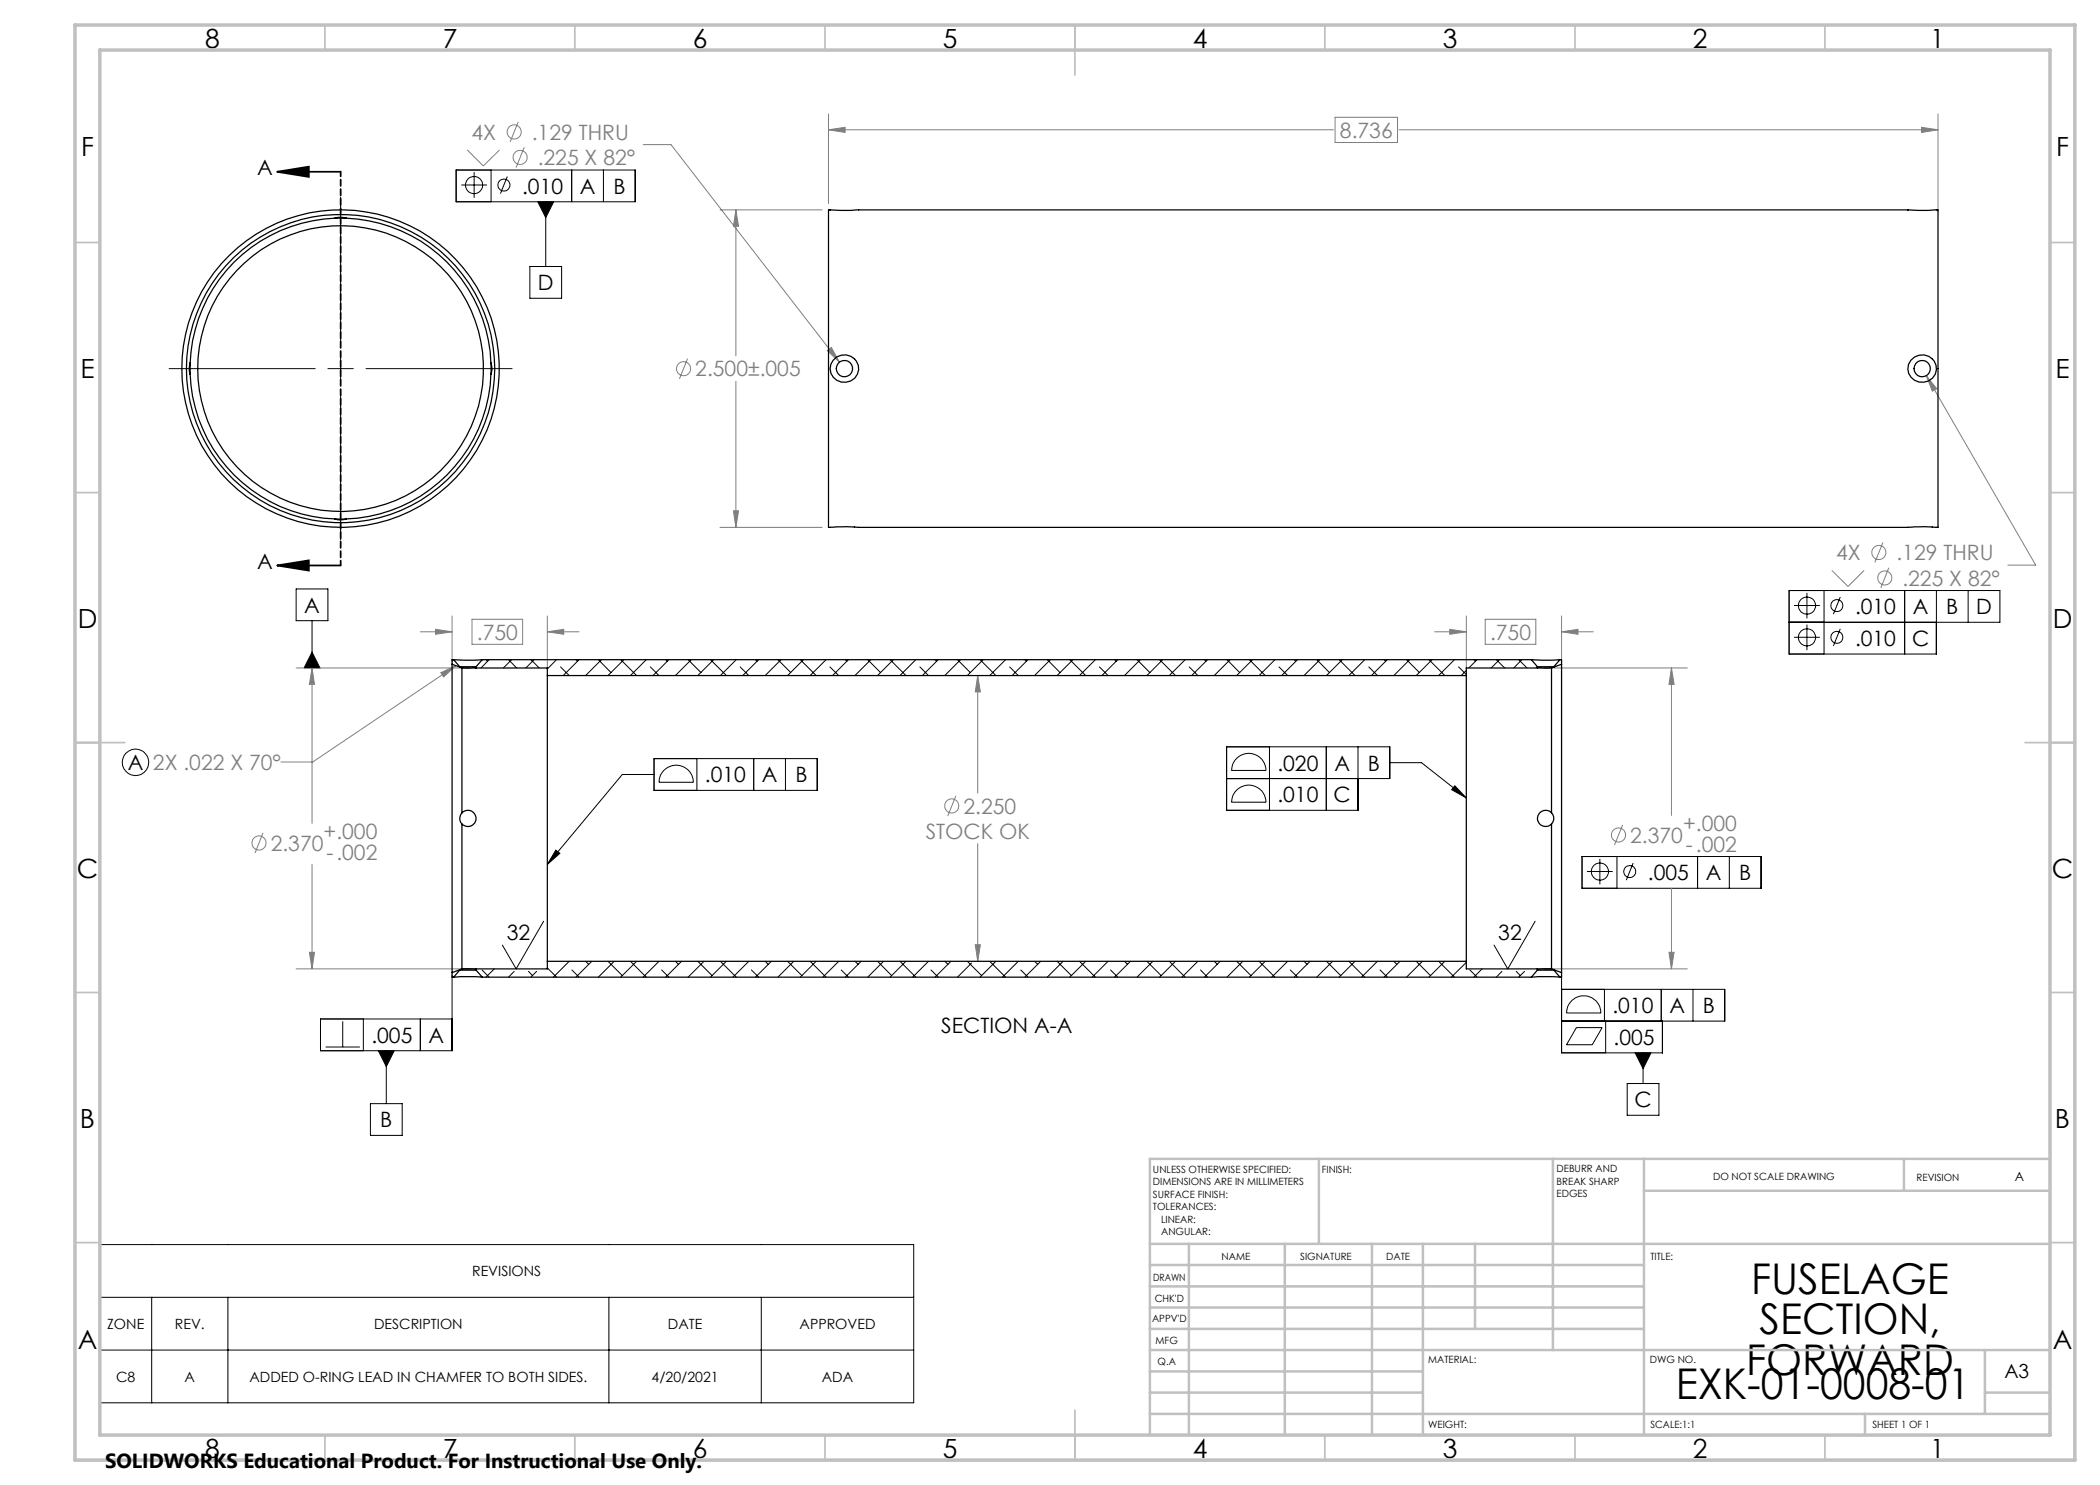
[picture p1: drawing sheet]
<svg xmlns="http://www.w3.org/2000/svg" width="420mm" height="297mm" viewBox="0 0 420 297" stroke-linecap="round" stroke-linejoin="round" font-family="sans-serif">
<g fill="none" stroke="#808080" stroke-width=".2">
<path d="M93.5 30l3.2 3.2 3.2-3.2M103.6 24.4l-1.6 4M104.8 29.5l-1.6 4M128.6 28.9h5.6l33.7 43.5M165.7 22.8v17.9M165.7 26h101M165.7 26l3.3-.5v1zM267 23.5h12.5v5h-12.5zM279.8 26h107.8M384.3 25.5l3.3 .5-3.3 .5zM387.6 22.8v19.6M144 42h20.4"/>
<path d="M147.2 42v29.2M147.2 42l.5 3.3h-1zM137.5 71.7l-1.6 4.1M147.2 76.3v29.2M165.5 70.1l.8-.6 1.6 2.9zM385.3 75.1l21.8 37.9h-5.5M385.3 75.1l2 2.6-.8 .5zM144 105.5h20.4M146.7 102.2h1l-.5 3.3zM366.4 114.1l3.2 3.2 3.2-3.2M376.6 108.5l-1.6 4M377.8 113.6l-1.6 4"/>
<path d="M59.2 133.6h34.7M62.4 133.6v31.1M62.4 133.6l.5 3.3h-1zM84.1 126.4h6.3M87.1 125.9l3.3 .5-3.3 .5zM88.2 134.5l3-1.4-2.5 2.3zM90.4 123.2v9.1M91.2 133.1l-28.7 19.3h-6.3M94.4 123.9h10.1v5h-10.1zM109.5 123.2v10.6M109.5 126.4h6.3M109.5 126.4l3.2-.5v1z"/>
<path d="M195.5 135.1v23.5M195.5 135.1l.6 3.3h-1zM286.9 126.4h6.4M289.9 125.9l3.4 .5-3.4 .5zM293.3 123.2v10.6M297 123.9h10.2v5h-10.2zM308.8 133.6h28.7M312.3 126.4l3.3-.5v1zM312.3 126.4h6.4M312.3 123.2v9.1M334.3 133.6v29.5M334.3 133.6l.5 3.3h-1z"/>
<path d="M191.2 159.2l-1.7 4M52.6 166.6l-1.6 4M62.4 172.9v20.9M195.5 168.7v23.6M324.5 165l-1.6 4M334.3 177.7v16.1M59.2 193.8h34.7M61.9 190.5h1l-.5 3.3zM195.1 188.9h1l-.6 3.4zM308.8 193.8h28.7M333.8 190.5h1l-.5 3.3z"/>
<circle cx="102.8" cy="26.4" r="1.41"/>
<circle cx="104" cy="31.5" r="1.41"/>
<circle cx="136.7" cy="73.7" r="1.4"/>
<circle cx="375.8" cy="110.5" r="1.41"/>
<circle cx="377" cy="115.6" r="1.4"/>
<circle cx="51.8" cy="168.6" r="1.4"/>
<circle cx="190.4" cy="161.2" r="1.41"/>
<circle cx="323.7" cy="167" r="1.41"/>
</g>
<g fill="none" stroke="#000" stroke-width=".2">
<path d="M68.1 39.4v29.2M91.2 34h35.8v6.4h-35.8zM92.3 37h5.1M94.8 34.4v5.2M98.2 34v6.4M101.5 35.3l-1.4 3.4M114.3 34v6.4M120.7 34v6.4M106 53.3h6.3v6.4h-6.3zM107.6 40.4h3.1l-1.6 3.1zM109.1 40.4v12.9M33.8 73.7h29.2"/>
<path d="M65.6 73.7h5.1M68.1 71.2v5.1M68.1 78.8v29.2M73.2 73.7h29.2M59.2 117.8h6.4v6.3h-6.4zM361.4 118.6v5.1M364.8 118.1v12.7M368.1 119.4l-1.4 3.4M380.9 118.1v12.7M387.3 118.1v12.7h-29.5v-12.7h42.2v6.4h-42.2M393.6 118.1v6.4M62.4 130.4l1.6 3.2h-3.2z"/>
<path d="M62.4 124.1v9.5M358.8 121.1h5.2M358.8 127.5h5.2M361.4 124.9v5.1M368.1 125.8l-1.4 3.4M130.8 151.7h32.6v6.4h-32.6zM130.8 154.9h-6.3l-15 18M132.8 154.1a3.5 3.5 0 0 1 3.7-.8 3.5 3.5 0 0 1 2.2 3.2h-6.9v-.3a3.2 3.2 0 0 1 1-2.1zM139.4 151.7v6.4M150.7 151.7v6.4M157.1 151.7v6.4M247.1 151.9a3.4 3.4 0 0 1 3.8-1 3.4 3.4 0 0 1 2.3 3.2h-6.9v-.3a3.1 3.1 0 0 1 .8-1.9z"/>
<path d="M247.1 158.3a3.4 3.4 0 0 1 3.8-1.1 3.4 3.4 0 0 1 2.3 3.2h-6.9v-.2a3.1 3.1 0 0 1 .8-1.9zM253.9 149.4v12.7M265.3 149.4v12.7M271.6 149.4v12.7h-26.3v-12.7h32.7v6.3h-32.7M278 152.5h6.3l9 7.1M291 157.2l2.3 2.4-3-1.7zM111.2 170l.8 .7-2.5 2.2zM316.4 171.3h35.8v6.4h-35.8zM317.4 174.3h5.1M320 171.8v5.1M323.4 171.3v6.4M326.6 172.6l-1.3 3.4"/>
<path d="M339.5 171.3v6.4M345.9 171.3v6.4M90.4 195v15.1h-26.3v-6.3h26.3M108.7 184.3l-5.5 9.5-2.7-4.8M307 184.3l-5.4 9.5-2.8-4.8M312.3 197.9h32.6v6.3h-32.6M312.3 195v15.6h20.2v-6.4M320.9 197.9v6.3M332.2 197.9v6.3M338.6 197.9v6.3M65.1 209.4h6.9M68.5 204.3v5.1"/>
<path d="M72.7 203.8v6.3M75.7 210.1h3.1l-1.5 3.2zM77.3 210.1v10.6M84.1 203.8v6.3M314.3 200.2a3.4 3.4 0 0 1 3.7-.8 3.4 3.4 0 0 1 2.2 3.2h-6.9v-.3a3 3 0 0 1 1-2.1zM315.3 205.5h5.1l-1.9 3.4h-5.2zM321.1 204.2v6.4M325.4 216.7h6.4v6.4h-6.4zM327 210.6h3.2l-1.6 3.1zM328.6 210.6v6.1M74.1 220.7h6.3v6.4h-6.3zM19.9 248.9h162.8v31.7h-162.8z"/>
<path d="M19.9 259.5h162.8M30.3 259.5v21.1M45.6 259.5v21.1M121.8 259.5v21.1M152.3 259.5v21.1M19.9 270h162.8"/>
<circle cx="94.8" cy="37" r="1.72"/>
<circle cx="100.8" cy="37" r="1.2"/>
<circle cx="361.4" cy="127.5" r="1.71"/>
<circle cx="361.4" cy="121.1" r="1.71"/>
<circle cx="367.4" cy="121.1" r="1.2"/>
<circle cx="367.4" cy="127.5" r="1.2"/>
<circle cx="27.1" cy="152.5" r="2.63"/>
<circle cx="320" cy="174.3" r="1.73"/>
<circle cx="325.9" cy="174.3" r="1.2"/>
</g>
<path d="M55.4 34.4h12.7M55.4 34.4l6.4-1.1v2.1zM55.4 113.1h12.7M55.4 113.1l6.4-1v2z" fill="none" stroke="#000" stroke-width=".35"/>
<path d="M68.1 34.3v78.8" fill="none" stroke="#000" stroke-width=".35" stroke-dasharray="1.3 .6" stroke-dashoffset=".3"/>
<g fill="none" stroke="#c0c0c0" stroke-width=".35">
<path d="M65 5v5M115 5v5M165 5v5M215 5v10M265 5v5M315 5v5M365 5v5M15 48.5h5M410 48.5h5M15 98.5h5M410 98.5h5M15 148.5h10"/>
<path d="M405 148.5h10M15 198.5h5M410 198.5h5M15 248.5h5M410 248.5h5M65 287v5M115 287v5M165 287v5M215 282v10M265 287v5M315 287v5M365 287v5"/>
</g>
<g fill="none" stroke="#c0c0c0" stroke-width=".5">
<path d="M263.8 231.8v17M310.6 231.8v38.2M328.8 231.8v55.2M328.8 238.2h81.2M380.8 231.8v6.4M410 231.8h-180v55.2M230 248.8h180M230 257.3h98.8M230 253h98.8M237.8 248.8v38.2M257 248.8v38.2M274.4 248.8v38.2"/>
<path d="M284.6 248.8v38.2M295 248.8v17M230 265.8h98.8M230 261.5h98.8M230 278.5h54.6M230 274.3h54.6M230 270h180M397 278.5h13M397 270v12.8M230 282.8h180M373 282.8v4.2"/>
</g>
<path d="M15 5h400v287h-400zM20 10h390v277h-390z" fill="none" stroke="#c0c0c0" stroke-width=".7"/>
<g fill="#000">
<path d="M55.4 34.4l6.4-1.1v2.1zM55.4 113.1l6.4-1v2z"/>
<path d="M107.6 40.4l1.5 3.1 1.6-3.1zM111.2 170l.8 .7-2.5 2.2zM291 157.2l2.3 2.4-3-1.7zM62.4 130.4l-1.6 3.2h3.2zM75.7 210.1l1.6 3.2 1.5-3.2zM327 210.6l1.6 3.1 1.6-3.1z"/>
</g>
<path d="M146.7 102.2h1l-.5 3.3zM147.2 42l.5 3.3h-1zM165.7 26l3.3-.5v1zM384.3 25.5l3.3 .5-3.3 .5zM165.5 70.1l2.4 2.3-1.6-2.9zM385.3 75.1l1.2 3.1 .8-.5zM62.4 133.6l.5 3.3h-1zM61.9 190.5h1l-.5 3.3zM334.3 133.6l.5 3.3h-1zM333.8 190.5h1l-.5 3.3zM195.5 135.1l.6 3.3h-1zM195.1 188.9h1l-.6 3.4zM109.5 126.4l3.2-.5v1zM87.1 125.9l3.3 .5-3.3 .5zM289.9 125.9l3.4 .5-3.4 .5zM312.3 126.4l3.3-.5v1zM88.2 134.5l3-1.4-2.5 2.3z" fill="#808080"/>
<g fill="none" stroke="#000" stroke-width=".25">
<path d="M67 43.6h2.3M69.3 43.6a30.2 30.2 0 0 1 29 29.3 3 3 0 0 1-.1 2M69.3 43.6l-.5-.1a30.4 30.4 0 0 0-30.9 29.5v1l.1 .9M165.7 42l2.5 .1 3.3-.1h210.2l4 .1 1.9-.1v63.5l-2.8-.2-3.2 .2h-209.9l-2.5-.2-3.5 .2zM38 74.9a30.1 30.1 0 0 0 29 28.9 3 3 0 0 0 2.3 0M38 72.6v2.3M98.2 74.9a30.1 30.1 0 0 1-28.9 28.9M98.2 72.6v2.3M166.6 72.1a2.82 2.82 0 0 1 3.9-.7 2.82 2.82 0 0 1 .8 3.9 2.82 2.82 0 0 1-3.9 .8 2.67 2.67 0 0 1-.8-4zM382.2 72.1a2.82 2.82 0 0 1 3.9-.7 2.82 2.82 0 0 1 .7 3.9 2.82 2.82 0 0 1-3.9 .8 2.67 2.67 0 0 1-.7-4zM67 103.8h2.3M90.4 132.9v61.6"/>
<path d="M90.4 132.9l1.5 .5M90.7 131.9l2.3 .1 3.4-.1M90.7 131.9h-.3v1M90.7 131.9l1.2 1.4M91.9 133.3h3.3M91.9 133.4l.5 .2M91.9 133.3v.1M92.4 133.6v29M92.4 133.6h2.8M95.2 133.6h14.3v1.5M95.2 133.3v.3M96.4 131.9h209.9"/>
<path d="M96.4 131.9l-1.2 1.4M109.5 135.1v57.2M109.5 135.1h183.8M293.3 135.1v57.2M306.3 131.9l2.2 .1 3.5-.1M306.3 131.9l1.2 1.4M307.5 133.3h3.3M307.5 133.6h2.8M307.5 133.6h-14.2v1.5M307.5 133.3v.3M310.3 133.6v29M310.8 133.4l-.5 .2"/>
<path d="M310.8 133.3v.1M312 131.9h.3v1M312 131.9l-1.2 1.4M312.3 132.9v61.6M312.3 132.9l-1.5 .5M92.4 164.8v28.9M92.4 162.6a1.64 1.64 0 0 1 2.3-.1 1.64 1.64 0 0 1 0 2.4 1.64 1.64 0 0 1-2.3-.1M92.4 162.6a1.69 1.69 0 0 0 0 2.2M310.3 162.6a1.64 1.64 0 0 0-2.3-.1 1.64 1.64 0 0 0 0 2.4 1.64 1.64 0 0 0 2.3-.1M310.3 164.8v28.9M310.3 162.6a1.61 1.61 0 0 1 0 2.2M90.4 194.5v.9h.3"/>
<path d="M90.7 195.4l1.3-.1 4.4 .1M91.9 194h3.3M91.9 194l-1.2 1.4M91.9 194h.1M91.9 194l-1.5 .5M92.4 193.7l2.8 .1M92.4 193.7l-.5 .3M95.2 194l1.2 1.4M95.2 193.8v.2M96.4 195.4h209.9M109.5 192.3v1.5h-14.3M109.5 192.3h183.8"/>
<path d="M293.3 192.3v1.5h14.2M306.3 195.4l1.3-.1 4.4 .1M307.5 194h3.3M307.5 194l-1.2 1.4M307.5 193.8v.2M310.3 193.7l-2.8 .1M310.3 193.7l.5 .3M310.8 194l1.2 1.4M310.8 194h.1M310.8 194l1.5 .5M312.3 194.5v.9h-.3"/>
<circle cx="68.1" cy="73.7" r="30.8"/>
<circle cx="68.1" cy="73.7" r="28.6"/>
<circle cx="68.1" cy="73.7" r="31.8"/>
<circle cx="168.9" cy="73.7" r="1.63"/>
<circle cx="384.4" cy="73.7" r="1.63"/>
</g>
<g fill="none" stroke="#000" stroke-width=".2">
<path d="M91.9 133.3v.1M97.2 131.9l.3 .4M97.8 131.9l-1.6 1.7M101.7 131.9l1.6 1.7M102.3 131.9l-1.6 1.7M106.2 131.9l1.6 1.7M106.8 131.9l-1.6 1.7M111.3 131.9l-1.8 1.9M112.1 133.4l1.7 1.7M115.2 131.9l.3 .4M115.8 131.9l-3.2 3.2M119.7 131.9l2.5 2.6"/>
<path d="M120.3 131.9l-3.2 3.2M124.1 131.9l3.2 3.2M124.8 131.9l-3.2 3.2M129.3 131.9l-3.2 3.2M130.1 133.4l1.7 1.7M133.1 131.9l.4 .4M133.8 131.9l-3.2 3.2M137.6 131.9l2.6 2.6M138.3 131.9l-3.2 3.2M142.1 131.9l3.2 3.2M142.7 131.9l-3.1 3.2M147.2 131.9l-3.1 3.2"/>
<path d="M148 133.4l1.8 1.7M151.1 131.9l.3 .4M151.7 131.9l-3.1 3.2M155.6 131.9l2.6 2.6M156.2 131.9l-3.2 3.2M160.1 131.9l3.1 3.2M160.7 131.9l-3.2 3.2M165.2 131.9l-3.2 3.2M166 133.4l1.7 1.7M169.1 131.9l.3 .4M169.7 131.9l-3.2 3.2M173.5 131.9l2.6 2.6"/>
<path d="M174.2 131.9l-3.2 3.2M178 131.9l3.2 3.2M178.7 131.9l-3.2 3.2M183.2 131.9l-3.2 3.2M184 133.4l1.7 1.7M187 131.9l.3 .4M187.6 131.9l-3.1 3.2M191.5 131.9l2.6 2.6M192.1 131.9l-3.2 3.2M196 131.9l3.2 3.2M196.6 131.9l-3.1 3.2M201.1 131.9l-3.2 3.2"/>
<path d="M201.9 133.4l1.8 1.7M205 131.9l.3 .4M205.6 131.9l-3.2 3.2M209.4 131.9l2.6 2.6M210.1 131.9l-3.2 3.2M214 131.9l3.1 3.2M214.6 131.9l-3.2 3.2M219.1 131.9l-3.2 3.2M219.9 133.4l1.7 1.7M222.9 131.9l.3 .4M223.6 131.9l-3.2 3.2M227.4 131.9l2.6 2.6"/>
<path d="M228.1 131.9l-3.2 3.2M231.9 131.9l3.2 3.2M232.6 131.9l-3.2 3.2M237 131.9l-3.1 3.2M237.8 133.4l1.8 1.7M240.9 131.9l.3 .4M241.5 131.9l-3.2 3.2M245.4 131.9l2.5 2.6M246 131.9l-3.1 3.2M249.9 131.9l3.1 3.2M250.5 131.9l-3.2 3.2M255 131.9l-3.2 3.2"/>
<path d="M255.8 133.4l1.7 1.7M258.8 131.9l.4 .4M259.5 131.9l-3.2 3.2M263.3 131.9l2.6 2.6M264 131.9l-3.2 3.2M267.8 131.9l3.2 3.2M268.5 131.9l-3.2 3.2M272.9 131.9l-3.1 3.2M273.8 133.4l1.7 1.7M276.8 131.9l.3 .4M277.5 131.9l-3.2 3.2M281.3 131.9l2.6 2.6"/>
<path d="M281.9 131.9l-3.1 3.2M285.8 131.9l3.2 3.2M286.4 131.9l-3.2 3.2M290.9 131.9l-3.2 3.2M291.7 133.4l1.6 1.5M293.3 134.1l-1.1 1M294.8 131.9l.3 .4M295.4 131.9l-1.6 1.7M299.3 131.9l1.6 1.7M299.9 131.9l-1.7 1.7M303.7 131.9l1.7 1.7M304.4 131.9l-1.6 1.7"/>
<path d="M307.5 133.3l-.3 .3M91.9 194h.1M96.4 194l1.4 1.4M98.8 193.8l-1.6 1.6M102.8 194.3l-1.1 1.1M105.7 194.3l.8 .8M107.3 194.3l-1.1 1.1M109.5 193.6l1.8 1.8M113.8 192.3l-3.1 3.1M114.4 194l1.4 1.4M117.1 192.3l.6 .6M118.4 192.3l-3.2 3.1"/>
<path d="M121.6 192.3l2.9 2.8M122.8 192.3l-3.1 3.1M126.1 192.3l3.2 3.1M127.3 192.3l-3.2 3.1M131.8 192.3l-3.2 3.1M132.3 194l1.5 1.4M135.1 192.3l.6 .6M136.3 192.3l-3.2 3.1M139.6 192.3l2.8 2.8M140.8 192.3l-3.2 3.1M144.1 192.3l3.1 3.1M145.3 192.3l-3.2 3.1"/>
<path d="M149.8 192.3l-3.2 3.1M150.3 194l1.4 1.4M153 192.3l.6 .6M154.3 192.3l-3.2 3.1M157.5 192.3l2.9 2.8M158.8 192.3l-3.2 3.1M162 192.3l3.2 3.1M163.2 192.3l-3.1 3.1M167.7 192.3l-3.1 3.1M168.2 194l1.5 1.4M171 192.3l.6 .6M172.2 192.3l-3.1 3.1"/>
<path d="M175.5 192.3l2.8 2.8M176.7 192.3l-3.2 3.1M180 192.3l3.2 3.1M181.2 192.3l-3.2 3.1M185.7 192.3l-3.2 3.1M186.2 194l1.4 1.4M188.9 192.3l.7 .6M190.2 192.3l-3.2 3.1M193.5 192.3l2.8 2.8M194.3 192.6l-2.8 2.8M197.9 192.3l3.2 3.1M199.2 192.3l-3.2 3.1"/>
<path d="M203.7 192.3l-3.2 3.1M204.2 194l1.4 1.4M206.9 192.3l.6 .6M208.1 192.3l-3.1 3.1M211.4 192.3l2.9 2.8M212.6 192.3l-3.2 3.1M215.9 192.3l3.2 3.1M217.1 192.3l-3.1 3.1M221.6 192.3l-3.2 3.1M222.1 194l1.5 1.4M224.9 192.3l.6 .6M226.1 192.3l-3.2 3.1"/>
<path d="M229.4 192.3l2.8 2.8M230.6 192.3l-3.2 3.1M233.9 192.3l3.1 3.1M235.1 192.3l-3.2 3.1M239.6 192.3l-3.2 3.1M240.1 194l1.4 1.4M242.9 192.3l.6 .6M244.1 192.3l-3.2 3.1M247.3 192.3l2.9 2.8M248.6 192.3l-3.2 3.1M251.8 192.3l3.2 3.1M253 192.3l-3.1 3.1"/>
<path d="M257.5 192.3l-3.1 3.1M258.1 194l1.4 1.4M260.8 192.3l.6 .6M262 192.3l-3.2 3.1M265.3 192.3l2.8 2.8M266.5 192.3l-3.2 3.1M269.8 192.3l3.1 3.1M271 192.3l-3.2 3.1M275.5 192.3l-3.2 3.1M276 194l1.5 1.4M278.8 192.3l.6 .6M280 192.3l-3.2 3.1"/>
<path d="M283.2 192.3l2.9 2.8M284.5 192.3l-3.2 3.1M287.7 192.3l3.2 3.1M289 192.3l-3.2 3.1M293.3 192.5l-3 2.9M294 194l1.4 1.4M296.4 193.8l-1.6 1.6M300.4 194.3l-1.1 1.1M303.2 194.3l.9 .8M304.9 194.3l-1.2 1.1"/>
</g>
<g font-size="8.5">
<text x="350.2" y="258.8">FUSELAGE</text>
<text x="351.9" y="266.9">SECTION,</text>
<text x="349.2" y="275">FORWARD</text>
<text x="335.1" y="279.7">EXK-01-0008-01</text>
</g>
<g font-size="5.3">
<text x="41" y="9.5">8</text>
<text x="88.5" y="9.5">7</text>
<text x="138.5" y="9.5">6</text>
<text x="188.5" y="9.5">5</text>
<text x="238.5" y="9.5">4</text>
<text x="288.5" y="9.5">3</text>
<text x="338.5" y="9.5">2</text>
<text x="386" y="9.5">1</text>
<text x="16.2" y="31.3">F</text>
<text x="411.2" y="31.3">F</text>
<text x="16.1" y="75.5">E</text>
<text x="411.1" y="75.5">E</text>
<text x="15.5" y="125.5">D</text>
<text x="410.5" y="125.5">D</text>
<text x="15.4" y="175.5">C</text>
<text x="410.4" y="175.5">C</text>
<text x="16" y="225.5">B</text>
<text x="411" y="225.5">B</text>
<text x="15.5" y="269.8">A</text>
<text x="410.5" y="269.8">A</text>
<text x="41" y="291.5">8</text>
<text x="88.5" y="291.5">7</text>
<text x="138.5" y="291.5">6</text>
<text x="188.5" y="291.5">5</text>
<text x="238.5" y="291.5">4</text>
<text x="288.5" y="291.5">3</text>
<text x="338.5" y="291.5">2</text>
<text x="386" y="291.5">1</text>
</g>
<g font-size="4.2" fill="#808080">
<text x="94.3" y="27.9">4X</text>
<text x="106.4" y="27.9">.129 THRU</text>
<text x="268" y="27.6">8.736</text>
<text x="107.5" y="33">.225 X 82°</text>
<text x="139.1" y="75.3">2.500±.005</text>
<text x="367.2" y="112">4X</text>
<text x="379.3" y="112">.129 THRU</text>
<text x="380.5" y="117.1">.225 X 82°</text>
<text x="95.4" y="127.9">.750</text>
<text x="298" y="127.9">.750</text>
<text x="64.7" y="167.9">+.000</text>
<text x="185.1" y="167.8">STOCK OK</text>
<text x="192.7" y="162.7">2.250</text>
<text x="336.6" y="166.3">+.000</text>
<text x="54.1" y="170.1">2.370</text>
<text x="65.3" y="172">-.002</text>
<text x="326" y="168.5">2.370</text>
<text x="337.2" y="170.4">-.002</text>
</g>
<g font-size="4.2">
<text x="51.4" y="35">A</text>
<text x="104.4" y="38.8">.010</text>
<text x="116" y="38.8">A</text>
<text x="122.7" y="38.8">B</text>
<text x="107.6" y="58.1">D</text>
<text x="51.4" y="113.8">A</text>
<text x="60.9" y="122.6">A</text>
<text x="371" y="122.9">.010</text>
<text x="382.6" y="122.9">A</text>
<text x="389.3" y="122.9">B</text>
<text x="395.2" y="122.9">D</text>
<text x="371" y="129.2">.010</text>
<text x="382.4" y="129.2">C</text>
<text x="25.6" y="153.9">A 2X .022 X 70°</text>
<text x="255.5" y="154.1">.020</text>
<text x="266.9" y="154.1">A</text>
<text x="273.6" y="154.1">B</text>
<text x="141" y="156.5">.010</text>
<text x="152.4" y="156.5">A</text>
<text x="159.1" y="156.5">B</text>
<text x="255.5" y="160.5">.010</text>
<text x="266.7" y="160.5">C</text>
<text x="329.6" y="176.1">.005</text>
<text x="341.1" y="176.1">A</text>
<text x="347.8" y="176.1">B</text>
<text x="101.3" y="188.1">32</text>
<text x="299.7" y="188.1">32</text>
<text x="322.5" y="202.6">.010</text>
<text x="333.9" y="202.6">A</text>
<text x="340.6" y="202.6">B</text>
<text x="74.3" y="208.6">.005</text>
<text x="85.7" y="208.6">A</text>
<text x="188.3" y="206.6">SECTION A-A</text>
<text x="322.7" y="209">.005</text>
<text x="326.9" y="221.5">C</text>
<text x="76.1" y="225.5">B</text>
</g>
<text font-size="4.1" x="21" y="293.7">SOLIDWORKS Educational Product. For Instructional Use Only.</text>
<text font-size="3.9" x="400.9" y="275.5">A3</text>
<g font-size="2.8">
<text x="94.4" y="255.2">REVISIONS</text>
<text x="21.4" y="265.8">ZONE</text>
<text x="35" y="265.8">REV.</text>
<text x="74.8" y="265.8">DESCRIPTION</text>
<text x="133.6" y="265.8">DATE</text>
<text x="159.9" y="265.8">APPROVED</text>
<text x="23.2" y="276.3">C8</text>
<text x="36.9" y="276.3">A</text>
<text x="49.9" y="276.3">ADDED O-RING LEAD IN CHAMFER TO BOTH SIDES.</text>
<text x="130.3" y="276.3">4/20/2021</text>
<text x="164.4" y="276.3">ADA</text>
</g>
<text font-size="2.5" x="402.9" y="236.1">A</text>
<g font-size="2">
<text x="230.6" y="234.6">UNLESS OTHERWISE SPECIFIED:</text>
<text x="230.6" y="237.1">DIMENSIONS ARE IN MILLIMETERS</text>
<text x="230.6" y="239.6">SURFACE FINISH:</text>
<text x="264.4" y="234.6">FINISH:</text>
<text x="311.3" y="234.5">DEBURR AND</text>
<text x="311.3" y="237">BREAK SHARP</text>
<text x="311.3" y="239.5">EDGES</text>
<text x="342.6" y="236">DO NOT SCALE DRAWING</text>
<text x="383.3" y="236.2">REVISION</text>
<text x="230.6" y="242.1">TOLERANCES:</text>
<text x="232.2" y="244.6">LINEAR:</text>
<text x="232.2" y="247.1">ANGULAR:</text>
<text x="244.3" y="252">NAME</text>
<text x="260" y="251.9">SIGNATURE</text>
<text x="277.2" y="251.9">DATE</text>
<text x="330.1" y="251.9">TITLE:</text>
<text x="230.6" y="256.1">DRAWN</text>
<text x="230.9" y="260.3">CHK'D</text>
<text x="230.4" y="264.4">APPV'D</text>
<text x="231.1" y="268.8">MFG</text>
<text x="231.5" y="273">Q.A</text>
<text x="285.6" y="272.5">MATERIAL:</text>
<text x="330" y="272.5">DWG NO.</text>
<text x="285.6" y="285.5">WEIGHT:</text>
<text x="330.1" y="285.6">SCALE:1:1</text>
<text x="374.5" y="285.6">SHEET 1 OF 1</text>
</g>
</svg>
